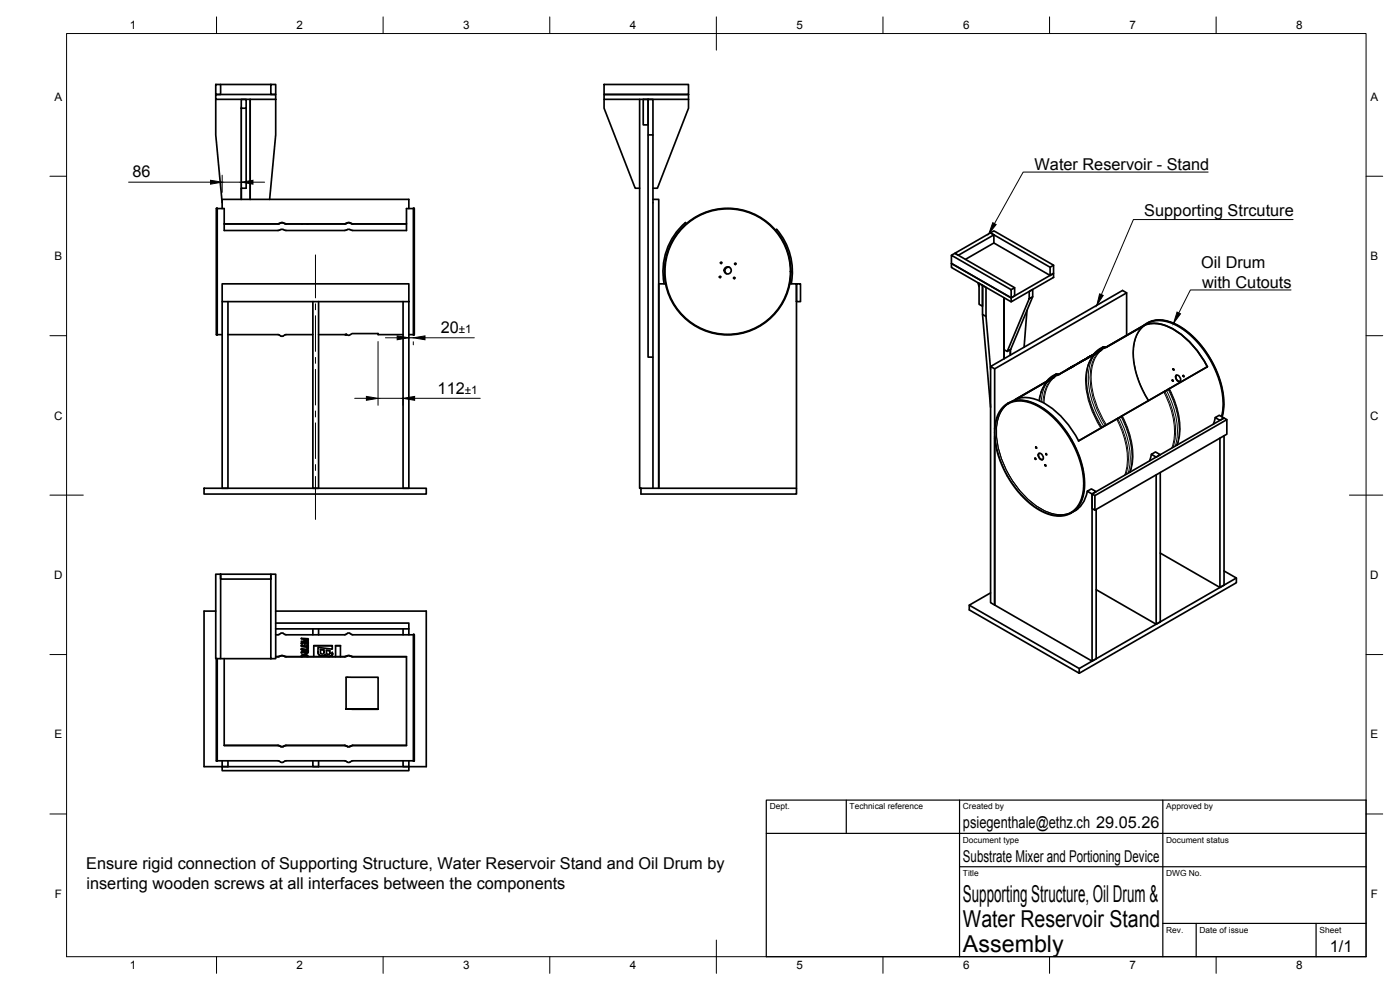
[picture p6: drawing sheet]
<svg xmlns="http://www.w3.org/2000/svg" width="420mm" height="297mm" viewBox="0 0 420 297" stroke-linecap="round" stroke-linejoin="round" font-family="sans-serif">
<g fill="none" stroke="#000" stroke-width=".51">
<path d="M64.7 28.3h18v1.5h-18zM64.7 25.3h1.5v3h-1.5zM64.7 29.8v10.7l2 20.3M66.2 25.3h15.1M72.4 29.8h1.5v2.7h-1.5zM72.4 32.5v24h1.5v-24M75.1 29.8v30M81.3 25.3h1.4v3h-1.4zM82.7 29.8v10.7l-1.8 19.3M181.3 28.3h25.3v1.5h-25.3zM181.3 25.3h25.3v3h-25.3zM181.3 29.8v2.7l9.3 24h1.4"/>
<path d="M192 29.8v116.7h.4M193 29.8h1.5v7.7h-1.5zM194.5 29.8v10.7h1.5v106M194.5 29.8h1.5v10.7M206.6 29.8v2.7l-9.3 24h-1.3M72.4 56.5v3.3M194.5 40.5v66.7h1.5M196 59.8h1.7v86.7v-61.3h2M64.9 62.6v37.8M65 62.5h.2v38h-.2M65 62.5l-.1 .1M65.2 62.6h2.1v6.6h16.1"/>
<path d="M66.7 62.6v-2.8h56v2.8M67.3 67.2h16.1M83.8 67.1l-16.5 .1M84.2 66.9l-.4 .2M84.3 66.9h.7M84.3 66.9l-.5 .2M85 66.9l.5 .2M85.5 69.1l-1-.3-1.1 .3M85.5 67.1l.3 .1M85.5 67.1h.3M85.5 69.1h.3M85.8 67.2h17.6"/>
<path d="M85.8 69.2h17.6M103.5 69.1a2.3 2.3 0 0 1 2.3 0M103.8 67.1h-.3M103.8 67.1l-.3 .1M104.3 66.9l.5-.1 .7 .3M104.3 66.9l-.5 .2M104.3 66.9h.7M105 66.9l.5 .2M105.5 67.1l16.5 .1M105.8 67.2h16.2M124.1 62.6h-2.1v6.6h-16.2M124.1 62.5l.2 .1-.1 37.9-.1-.1z"/>
<path d="M206 67.1l-.3-.3a19.3 19.3 0 0 0-6.4 18.4M216.6 78.8l-.1 .3M220.8 79.1l-.1 .3M232.8 69.1l.3-.3a19.3 19.3 0 0 1 4.4 16.4M285.5 76.6l1.1-.6 17.9 10.3M298.3 70.5l-10.7 6.1-1-.6 10.6-6.1 1.1 .6v2.4l-8.5 4.9M298.3 72.9l16.9 9.7v-2.4l1-.6M66.7 85.2h56v5.3h-56zM66.7 90.5v56h1.7v-56M93.9 90.5v56h1.7v-56M121 90.5v56h1.7v-56M216.3 83l-.1 .3"/>
<path d="M218.9 80.2a1.07 1.07 0 0 0-1.3 .6 1.07 1.07 0 0 0 .5 1.4M220.5 83.3l-.1 .3M237 85.2h2v61.3M239 85.2h1.2v5.3h-1.2zM293.5 84.8l.3 1.2M293.8 85l1.1 .6v6.3l-1.1-.6zM294.9 85.6v8.7l1 .6 1.4 15.9M294.9 85.6l1 .6v8.7M294.9 94.3l2.4 27.9M303.5 89.4l12.7-7.4v1.2l-12.7 7.4zM303.5 86.9l-18-10.3v2.4l18 10.4-18-10.4v1.2l18 10.4M303.5 86.9l1-.6v2.5l-1 .6z"/>
<path d="M308.2 93.1l-.9 11.1M308.9 87.4l1-.5v2.1l-1 .6zM309.9 89l-6.6 15.8-1 .6 6.6-15.8M315.2 80.2l-18-10.3 1.1-.6 17.9 10.3v2.4l-1 .6M338.1 87.9l-39.6 22.8-1.2-.7 39.6-22.8 1.2 .7v12.7M343.3 97.6l.8-.6a9.6 9.6 0 0 1 10.3 1.1l3 2.3 2.8 2.9 2.5 3.5 2.2 4.1 1.6 4.3 .7 3.4 .1 3.3-.5 3.2M343.4 97.7l-1.5 1.5-1.2 2.4-.6 2.8v2.8l.6 3.9 1 3.2 1.2 2.7 1.8 3.2M64.9 100.4l.1 .1M65.2 100.4h1.5M68.4 100.4h15l.8 .4M85 100.8h-.7M85.5 100.5l-.5 .3"/>
<path d="M93.9 100.4l-8.4 .1M95.6 100.4l8.3 .1v-.3l.8 .4 1-.5h7.8v.3h7.5M122.7 100.4h1.4M297.3 110v70.8l1.2 .7v-50.7M298.5 110.7v18.1M302.3 105.4l-1-.5v-15.5v18.2M303.2 104.9v1.6M314.9 114.1l-1.3 1.3-1.1 2.2M315.5 113.6l-11.9 6.9M316.6 112.6l-.3 .6M316.7 112.6l-.4 .7-11.5 6.5a10.5 10.5 0 0 1 9.8 1.9 28.7 28.7 0 0 1 9.1 10.6l11.7-6.7-.3 .1M316.9 112.3l-1.5 .9-1.3 1.2"/>
<path d="M317.2 112.3l-.5 .3M317.9 112.3l-.7 .4M320.7 110.6l-.5 .3M321 110.4l-3.3 1.9M321.2 110.4l-.2 .1M321.4 110.3h-.1l1.1-.6-1.1 .6M321.7 110l-.8 .5M322.7 109.5l-1.7 1 .2-.1M323.7 108.9h.1M323.8 108.9l-2.2 1.2M324.1 108.7l-.6 .3M325.1 108.1l.2-.1-1.2 .7"/>
<path d="M325.6 107.9h.1M326.3 107.4l.3-.2-1.3 .8M327 107.1h.1M327 107l.3-.2-3.6 2.1M327.3 106.8v.1M327.3 106.8l.5-.2-.7 .3M327.3 106.9l-3.2 1.8M327.8 106.6l-1.3 .7M328.8 106l-.7 .4M329.1 105.9l-1.5 1.6-1 2M329.5 105.6l-1.7 .9M329.7 105.5l-.9 .5 .7-.4"/>
<path d="M330.4 105.1l-12.5 7.2h-.9l-.3 .2M330.4 105.1l-12.4 7.2h-.8M330.8 104.4l-.4 .7M331 104.1a6.9 6.9 0 0 0-2.8 2.2M331.3 104.1l-.5 .3M331.9 104.2l12.4-7.2a10.1 10.1 0 0 1 10.4 1.6l3 2.4 2.7 3 2.7 3.8 1.6 3.1 1.3 3.5 .8 3.5 .3 3.3-.5 3.8M332 104.2l-.6 .3M332.1 104.1l-.3 .1M332.1 104.2l11.4-6.6zM332.1 104.2l-1-.1-.3 .3M350 117.2l-13.2 7.6M350.7 116.7l-.7 .4 .6-.3"/>
<path d="M350.8 116.7l-.2 .1M351 116.6l-.2 .1M351.9 114l.2 .4zM351.9 114l.2 .3M352.1 110.7l.2 .3zM352.1 110.7l.2 .3M353 112.6a1.23 1.23 0 0 1 1.1 1.8 1.23 1.23 0 0 1-1.1-1.8zM353.1 112.6a1.24 1.24 0 0 0 1 1.8M355.1 112.7l.2 .3zM355.1 112.6l.2 .4M362.3 110.1l-11.6 6.6M362.4 110a25.5 25.5 0 0 0-13-12.5 8.3 8.3 0 0 0-5.9 .1 10.6 10.6 0 0 1 9.7 1.9 28.6 28.6 0 0 1 9.1 10.5"/>
<path d="M298.5 131.4v50.1l29.2 16.9M298.5 131.4h.1M300.9 122.2l2.1-1.5 2.2-.6 2.5 .1 2.4 .7 2.2 1.1 3.2 2.4 3.1 3.2 1.8 2.3 1.9 3.2 1.6 3.8 1 3.2 .6 3.7v2.7l-.7 3.2-1.3 2.5-1.6 1.5-2 .9-2.4 .2-2.3-.4-2.5-.9-2.3-1.4-2.7-2.3-2.3-2.5-2-2.7-1.7-2.8-1.6-3.6-.9-3-.6-2.9-.1-2.7 .3-2.9 .8-2.6zM302.5 121.2l1.9-.8 2.6-.1 2.3 .6 2.6 1.2 2.8 1.9 2.6 2.5 2.2 2.7 2.1 3.3 1.7 3.5 1.1 3.4 .7 3.1 .1 2.7-.2 3-.7 2.2-1.2 1.9-1.7 1.5M310.7 137.5l.2 .3zM310.7 137.5l.2 .3M310.9 134.1l.2 .4zM310.9 134.1l.2 .4M311.8 136a1.23 1.23 0 0 1 1.1 1.9 1.23 1.23 0 0 1-1.1-1.9zM311.8 136a1.24 1.24 0 0 0 1.1 1.9M313.7 139.5l.2 .3zM313.7 139.4l.2 .4"/>
<path d="M313.9 136.1l.2 .4zM313.9 136.1l.2 .3M335.9 125.3l-.5 .3M336.4 125l-.5 .3M336.8 124.7l-.4 .3M345.5 136.3l1.3-.7 1.4 .8-1.2 .7zM345.6 136.3l-.6 2M353.3 133.3l-.1 .2M364.7 125.3l1.2-.7 1.4 .8-1.2 .7zM364.7 125.3l-.5 1.9M367.3 130.8v44.8l-1.2 .7v-44.8M368.2 125.9v4.4l-39.6 22.8-.9-.5v-4.4"/>
<path d="M61.2 146.5h66.7v1.7h-66.7zM192.4 146.5h46.6v1.7h-46.6zM323.2 152.9l-.4 .1M323.5 152.6l-1 .6M326.3 147.4l1.2-.7 1.5 .8-1.3 .7zM326.3 147.4a8.1 8.1 0 0 1-4.2 6.1M327.7 148.2l39.6-22.8 .9 .5-39.6 22.8zM327.7 148.2v50.2l1.3-.7v-44.8M328.6 148.7v4.4M339.2 141.4l-.1 .3M348.2 141.8v44.8l-1.2 .7v-44.8M64.7 172.3h1.5v25.3h-1.5z"/>
<path d="M66.2 172.3h15.1v1.4h-15.1zM81.3 172.3h1.4v25.3h-1.4zM329 176.9l18 10.4M348.2 166l17.9 10.3M367.3 171.3l3.8 2.1v1.4l-47.2 27.2M371.1 173.4l-47.2 27.2v1.4l-33-19v-1.4l6.4-3.7M64.7 183.4h-3.5v46.6h5.5M64.9 197.6v30.7M65.2 197.6v30.7l-.2 .1M66.2 197.6h15.1M67.3 197.6v26.1h16.1a1.96 1.96 0 0 0 2.4 0M82.7 187h40v1.7h-40"/>
<path d="M82.7 183.4h45.2v46.6h-5.2M82.7 190.5h.7M84.3 196.8l1.2 .2M85.5 197l-1-.3-1.8 .3M85.5 190.4l-.5-.4a1.12 1.12 0 0 0-1.4 .4h-.2M85.5 197h.3M85.5 196.9l.3 .1M85.5 190.3l.3 .1M85.8 197h17.6M85.8 190.5h17.6M90.4 196.9l.2-.4 .8-.2 .8 .3 .3 .4M90.4 195.8l.9-.3 .2 .4 .5 .1 .4-.2 .1-.3-.4 .5-.6-.2-.2-.3z"/>
<path d="M90.4 193.1v-.7l2.1 .2v.7h-.3v-.6h-.5v.5h-.4h.4M90.4 193.1l.4 .1v-.6h.5v.6M90.4 193.1l.4 .1M90.4 193.7l1.8 .2v-.3h.3v.9h-.3v-.4l-1.8-.2zM90.4 194.9v-.3l2.1 .3v.6M90.4 194.9l.9 .1-.1 .3-.7 .2-.1 .3M90.4 191.7h.8M90.4 193.9l1.8 .2M90.4 194.9l.9 .1M90.8 197l.1-.3 .5-.1 .8 .4-.8-.4-.5 .1-.1 .3M90.8 192.6h.5M91.2 191.8l-.8-.3 2.1 .2v.4l-.3 .1h-.7l-.3-.4 .3 .4h.8l.2-.2"/>
<path d="M91.6 191.7l.6 .1-.6-.1 .2 .4 .3-.1 .1-.2M91.6 195.1h.6l-.1 .6-.4-.2zM91.6 195.1h.6M91.7 192.7h.5M92.2 193.3h.3M92.2 194.5h.3M93.9 188.7v1.8M94.2 193.7v3.3M94.2 193.7h5.5v1.1l-4.3-.5 .1 1.8 .8 .7h.7l.6-.4 .5 .5h1l.5-.5 .1-.6M94.2 193.7h5.5M95.4 195.5l.2 .8 .4 .4 1 .2 .5-.2a.28 .28 0 0 1 .3-.2 .28 .28 0 0 1 .2 .3l.4 .1 .9-.1 .4-.5v-.5M95.4 195.5h.1"/>
<path d="M95.6 188.7v1.8M96.2 194.9l1 .1-.1 1.2h-.5l-.4-.2zM96.2 194.9l1 .1M97.6 196.4h.1M98 195.1l1 .1-.2 1.1-.7-.2zM98 195.1l1 .1M99 195.7v.1M99.7 195.8v1.2M100.7 197v-3.3h1.5v3.3M103.5 190.4l1.3-.5 1 .5M103.8 197l.7-.3 1 .3M103.8 196.9l-.3 .1"/>
<path d="M103.8 197h-.3M105.5 197h16.5v26.7h-16.2l-1 .3h-.5M105.8 190.5h18.3M121 188.7v1.8M122.7 188.7v1.8M124.1 190.4h.2l-.1 38-.1-.1zM290.9 181.6l33 19M103.9 212.8h9.6h-9.6v-9.6h1.1h8.5v9.6M64.9 228.3l.1 .1M65.2 228.3l18.6 .1a1.07 1.07 0 0 0 1.7 0M66.7 230h56v1.2h-56zM66.7 228.3v1.7h1.7v-1.7"/>
<path d="M85.8 223.7h17.6M85.8 223.7h-.3M93.9 228.3v1.7h1.7v-1.7M103.5 223.7l.8 .3M103.5 223.7h.3M104.3 224h.7M121 228.3v1.7h1.7M122.7 228.3v1.7M124.1 228.3h-18.3l-1 .5-1.3-.5-18 .1"/>
<circle cx="216.4" cy="78.9" r=".2"/>
<circle cx="220.7" cy="79.2" r=".2"/>
<circle cx="216.1" cy="83.1" r=".2"/>
<circle cx="218.4" cy="81.5" r="19"/>
<circle cx="218.4" cy="81.5" r="18.8"/>
<circle cx="218.4" cy="81.1" r="1.07"/>
<circle cx="220.4" cy="83.4" r=".2"/>
</g>
<g fill="#000">
<circle cx="90.4" cy="67.2" r=".25"/>
<circle cx="92.2" cy="67.2" r=".25"/>
<circle cx="321" cy="110.5" r=".25"/>
<circle cx="321.7" cy="110" r=".25"/>
<circle cx="325.9" cy="107.7" r=".25"/>
<circle cx="326.6" cy="107.3" r=".25"/>
<circle cx="96.8" cy="196.9" r=".25"/>
<circle cx="98.7" cy="196.9" r=".25"/>
<circle cx="99.7" cy="196.2" r=".25"/>
</g>
<g fill="none" stroke="#000" stroke-width=".3">
<path d="M20 10.1h390v276.9h-390zM65 5.1v5M115 5.1v5M165 5.1v5M215 5.1v10M265 5.1v5M315 5.1v5M365 5.1v5M72.4 31.9v24.9M15 52.9h5M38.6 54.7h24.6M66.7 52.6v5.1"/>
<path d="M66.7 54.7h5.7M75.9 54.7h3.5M362.6 51.6h-55.5l-8.7 15.5M410 52.9h5M94.7 76.5v12.9M388.1 65.9h-48l-9.6 22.5M94.7 91.2v1.7M94.7 94.7v10.7M343.8 97.5a10 10 0 0 0-3.7 9.2 28.3 28.3 0 0 0 4.6 13.5M344.3 96.9a9.3 9.3 0 0 1 9 .7 29.1 29.1 0 0 1 13.8 24.9l-.4 2.5M344.4 96.9a9.3 9.3 0 0 1 9 .7 29.1 29.1 0 0 1 13.8 25l-.4 2.4M387.5 87h-30.2l-3.5 6.9"/>
<path d="M15 100.7h5M94.7 107.2v1.8M94.7 110.8v10.7M106.4 119.5h3.6M113.5 102.5v19.1M113.5 119.5h7.4M115.7 101.4h3.5M120.9 119.3v2.3M122.7 101.4h1.3M124 102.5v1M124.4 119.5h19.7M127.6 101.4h14.7"/>
<path d="M312.5 117.6l-.6 2.7M312.6 117.4l-.6 2.9M314.4 114.5a11.1 11.1 0 0 0-1.9 6M314.9 114.1a8.8 8.8 0 0 0-3.1 6.1M315.8 113.5a9.9 9.9 0 0 0-2.8 7.3M316.3 113.2l-.8 .4M316.6 112.5l-1.3 .8-1.1 1.1M317.2 112.3l-.5 .2M317.3 112.7a9.3 9.3 0 0 0-4 8.3M317.7 112.3l-2.9 1.7M317.9 112.3h.1M323.7 108.9h.1"/>
<path d="M326.6 109.4a22 22 0 0 0 2.4 16.1l1.6 2.8M326.7 109.3a23.2 23.2 0 0 0 3.2 17.5l.9 1.4M328.5 106.4a15.9 15.9 0 0 0-.9 13.5l1.9 4.8 1.8 3.2M329 105.9a10.6 10.6 0 0 0-3.2 9.4 28.6 28.6 0 0 0 4.6 13.1M330 105.4a11.3 11.3 0 0 0-2.8 9.4 29 29 0 0 0 4.6 12.9M330.4 105.1l-.7 .3M330.6 104.9l-1.6 1M330.8 104.4l-1.4 .8-1.1 1.1M331.3 104.1l-.4 .3M331.4 104.5a9.7 9.7 0 0 0-3.9 9.2 28.3 28.3 0 0 0 4.6 13.8M331.8 104.2l-1.2 .7M332.1 104.1l-.1 .1"/>
<path d="M349.3 117.6a22.9 22.9 0 0 1 2.7 15.8l-.4 1.1M349.6 117.4a23.2 23.2 0 0 1 2.8 15.8l-.4 1M350.1 117.1a23.2 23.2 0 0 1 2.6 16.8M350.6 116.8a23.2 23.2 0 0 1 2.6 16.8M350.8 116.7a22.7 22.7 0 0 1 2.5 16.5M350.9 116.6a22.9 22.9 0 0 1 2.8 15.9l-.4 1M410 100.7h5M94.7 123.3v1.8M94.7 126.9v10.7M94.7 139.4v1.8M302.5 121a9.5 9.5 0 0 1 9.5 1 29.2 29.2 0 0 1 13.3 24.7 9 9 0 0 1-3.9 7.2M302.5 121.2a9.4 9.4 0 0 0-3.9 8.6 29 29 0 0 0 14.6 23.7 8.9 8.9 0 0 0 8.1 .3"/>
<path d="M302.6 120.9a9.5 9.5 0 0 1 9.5 1 29.2 29.2 0 0 1 13.3 24.7 9 9 0 0 1-3.9 7.3M302.8 121a9.7 9.7 0 0 0-3.8 8.7 29.1 29.1 0 0 0 14.4 23.5 9.2 9.2 0 0 0 8.1 .5M303 120.9a9.5 9.5 0 0 0-4 8.7 29 29 0 0 0 14.6 23.7 9 9 0 0 0 8.1 .3M335.1 125.7a22.9 22.9 0 0 1 2.8 15.9l-.4 1M335.4 125.6a23.2 23.2 0 0 1 2.8 15.7l-.3 1.1M335.9 125.3a23.2 23.2 0 0 1 2.6 16.7M336.4 125a23.2 23.2 0 0 1 2.7 16.7M336.6 124.9a22.7 22.7 0 0 1 2.6 16.5M336.8 124.8a22.9 22.9 0 0 1 2.8 15.8l-.4 1M15 148.6h10M94.7 142.9v13M405 148.6h10"/>
<path d="M15 196.4h5M410 196.4h5M15 244.2h5M410 244.2h5M65 287v5M115 287v5M165 287v5M215 282.1v9.9M265 287v5M315 287v5M365 287v5"/>
</g>
<path d="M230 240.1h180v46.9h-180zM230 250h180M254 240.1v9.9M288 240.1v46.9M349 240.1v46.9M288 260.1h122M349 277.1h61M359 277.1v9.9M395 277.1v9.9" fill="none" stroke="#000" stroke-width=".36"/>
<path d="M63.2 54.1l3.5 .6-3.5 .6zM72.4 54.7l3.5-.6v1.2zM297.9 66.8l1.1 .6-2.2 2.8zM330 88.2l1.1 .4-1.9 3zM353.3 93.6l1 .6-2.1 2.8zM110 118.9l3.5 .6-3.5 .6zM119.2 100.8l3.5 .6-3.5 .5zM120.9 119.5l3.5-.6v1.2zM124 101.4l3.6-.6v1.1z" fill="#000" stroke="#000" stroke-width=".3"/>
<g font-size="7">
<text x="289" y="270.6">Supporting Structure, Oil Drum &amp;</text>
<text x="289" y="278.1">Water Reservoir Stand</text>
<text x="289" y="285.5">Assembly</text>
</g>
<g font-size="4.9">
<text x="39.8" y="53.2">86</text>
<text x="310.5" y="50.9">Water Reservoir - Stand</text>
<text x="343.4" y="64.8">Supporting Strcuture</text>
<text x="360.5" y="80.4">Oil Drum</text>
<text x="360.7" y="86.3">with Cutouts</text>
<text x="132.3" y="99.9">20</text>
<text x="131.3" y="118.1">112</text>
<text x="289" y="248.5">psiegenthale@ethz.ch 29.05.26</text>
<text x="25.9" y="260.9">Ensure rigid connection of Supporting Structure, Water Reservoir Stand and Oil Drum by</text>
<text x="289" y="258.6">Substrate Mixer and Portioning Device</text>
<text x="26" y="266.8">inserting wooden screws at all interfaces between the components</text>
<text x="399.1" y="285.7">1/1</text>
</g>
<g font-size="3.5">
<text x="39" y="8.8">1</text>
<text x="89" y="8.8">2</text>
<text x="139" y="8.8">3</text>
<text x="189" y="8.8">4</text>
<text x="239" y="8.8">5</text>
<text x="289" y="8.8">6</text>
<text x="339" y="8.8">7</text>
<text x="389" y="8.8">8</text>
<text x="16.3" y="30.2">A</text>
<text x="411.3" y="30.2">A</text>
<text x="16.3" y="78">B</text>
<text x="411.3" y="78">B</text>
<text x="137.7" y="99.9">±1</text>
<text x="139.5" y="118.1">±1</text>
<text x="16.2" y="125.9">C</text>
<text x="411.2" y="125.9">C</text>
<text x="16.2" y="173.7">D</text>
<text x="411.2" y="173.7">D</text>
<text x="16.3" y="221.6">E</text>
<text x="411.3" y="221.6">E</text>
<text x="16.4" y="269.4">F</text>
<text x="411.4" y="269.4">F</text>
<text x="39" y="290.8">1</text>
<text x="89" y="290.8">2</text>
<text x="139" y="290.8">3</text>
<text x="189" y="290.8">4</text>
<text x="239" y="290.8">5</text>
<text x="289" y="290.8">6</text>
<text x="339" y="290.8">7</text>
<text x="389" y="290.8">8</text>
</g>
<g font-size="2.5">
<text x="231" y="242.9">Dept.</text>
<text x="255" y="242.9">Technical reference</text>
<text x="289" y="242.9">Created by</text>
<text x="350" y="242.9">Approved by</text>
<text x="289" y="252.8">Document type</text>
<text x="350" y="252.8">Document status</text>
<text x="289" y="262.9">Title</text>
<text x="350" y="262.9">DWG No.</text>
<text x="350" y="279.9">Rev.</text>
<text x="360" y="279.9">Date of issue</text>
<text x="396" y="279.9">Sheet</text>
</g>
</svg>
